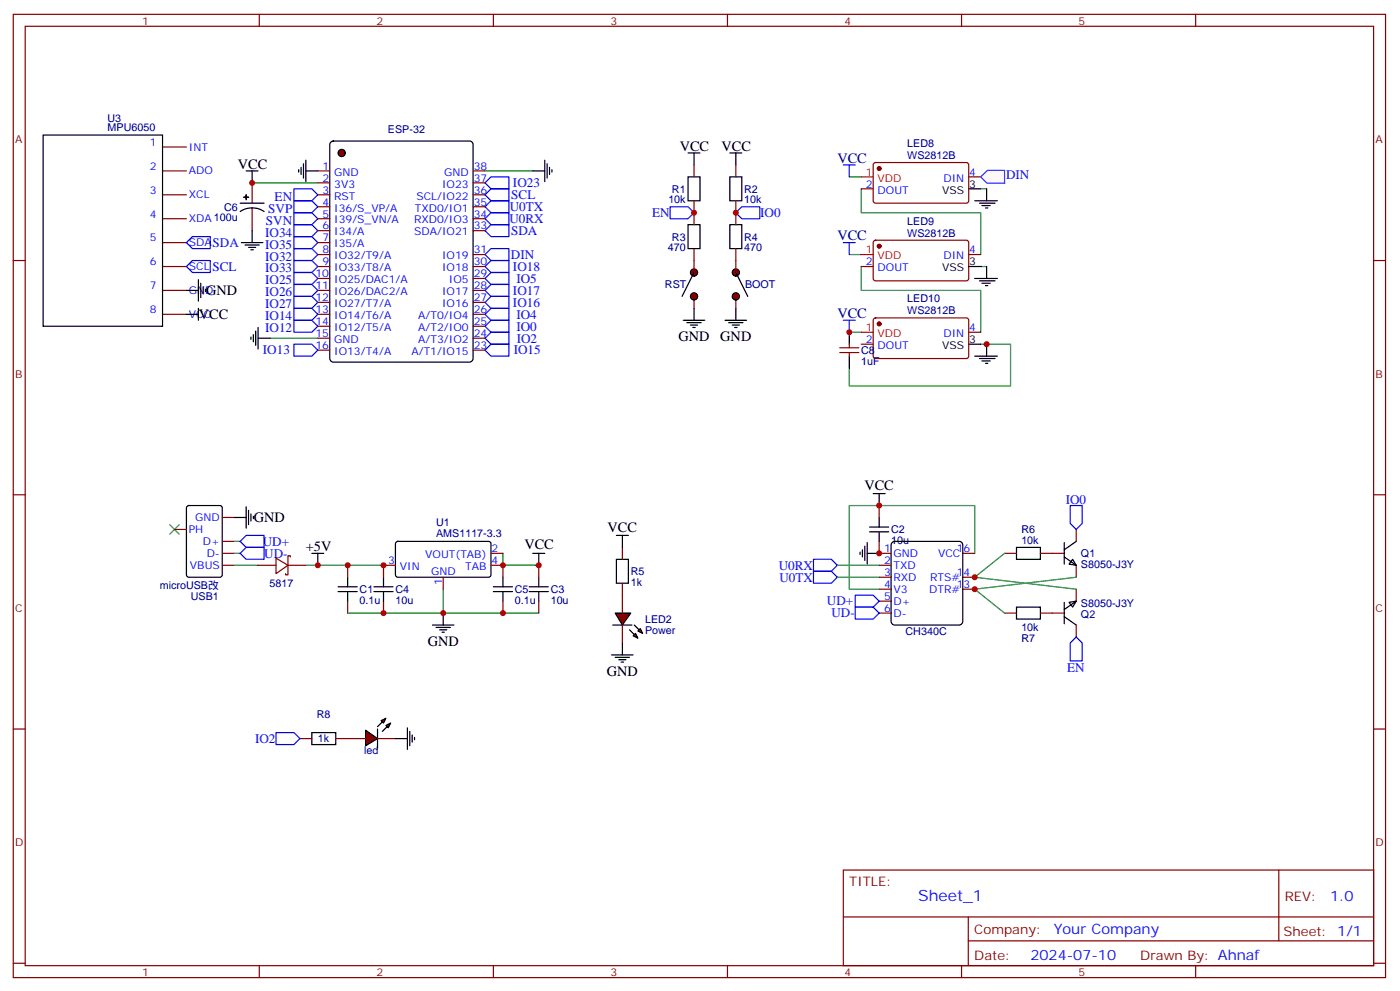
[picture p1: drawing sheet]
<svg xmlns="http://www.w3.org/2000/svg" width="414mm" height="293mm" viewBox="0 0 414 293" stroke-linecap="round" stroke-linejoin="round" font-family="sans-serif">
<g fill="none" stroke="#870000" stroke-width=".35">
<path d="M3.9 4.2h405.4v284.4h-405.4zM7.4 7.8h398.3v277.2h-398.3zM76.6 4.2v3.6M145.7 4.2v3.6M214.9 4.2v3.6M284 4.2v3.6M353.2 4.2v3.6M74.5 54v6M3.9 76.9h3.5M74.5 61.4v6.7M405.7 76.9h3.6M3.9 146h3.5"/>
<path d="M405.7 146h3.6M3.9 215.2h3.5M405.7 215.2h3.6M249.1 256.8h156.6v28.2h-156.6zM377.7 256.8v20.9M249.1 270.7h156.5M286 277.7h119.6M286 270.7v14.1M3.9 284.3h3.5M76.6 285v3.6M145.7 285v3.6M214.9 285v3.6"/>
<path d="M284 285v3.6M353.2 285v3.6M405.7 284.3h3.6"/>
</g>
<path d="M70.9 60h7.1M70.9 62.4a6.4 6.4 0 0 1 7.1 0" fill="none" stroke="#000" stroke-width=".35"/>
<g fill="#870000" stroke="#000" stroke-width=".35">
<path d="M72 58.2h1.4z"/>
<path d="M72.7 57.5v1.4z"/>
</g>
<path d="M217.3 87.5v3.5" fill="none" stroke="#870000" stroke-width=".35"/>
<circle cx="217.3" cy="80.4" r="1.06" fill="#870000" stroke="#000" stroke-width=".35"/>
<path d="M217.3 76.9v3.5" fill="none" stroke="#870000" stroke-width=".35"/>
<circle cx="217.3" cy="87.5" r="1.06" fill="#870000" stroke="#000" stroke-width=".35"/>
<path d="M217.3 80.4l3.6 7.1" fill="none" stroke="#000" stroke-width=".35"/>
<path d="M205 87.5v3.5" fill="none" stroke="#870000" stroke-width=".35"/>
<circle cx="205" cy="80.4" r="1.06" fill="#870000" stroke="#000" stroke-width=".35"/>
<path d="M205 76.9v3.5" fill="none" stroke="#870000" stroke-width=".35"/>
<circle cx="205" cy="87.5" r="1.06" fill="#870000" stroke="#000" stroke-width=".35"/>
<g fill="none" stroke="#000" stroke-width=".35">
<path d="M205 80.4l-3.5 7.1M256.9 157h5.6M256.9 155.6h5.6M257.9 145.7h3.5M259.7 145.7v3.5M259.7 152.8v2.8M259.7 157v2.8M317.9 159.8l-3.5 2.5M263.4 160.2l.9-.4h19l.9 .4 .2 .7v22.5l-.5 .9-.6 .2h-19l-.9-.5-.2-.6v-22.5zM314.4 160.2v6.3M314.4 177.8v6.3M314.4 164.4l3.5 2.5"/>
<path d="M315.8 177.8l2.1-.4-1.1 1.8zM316.8 165.1l1.1 1.8-2.1-.4zM317.9 177.4l-3.5 2.5M314.4 182l3.5 2.5M92.1 216.3h7.1v3.5h-7.1z"/>
</g>
<g fill="none" stroke="#870000" stroke-width=".35">
<path d="M259.7 149.2v3.6M259.7 159.8v3.5h3.5M317.9 156.3v3.5M259.7 170.4h3.5M259.7 173.9h3.5M259.7 177.4h3.5M259.7 166.9h3.5M284.4 163.3h3.5M284.4 170.4h3.5M284.4 173.9h3.5M310.8 163.3h3.6M317.9 166.9v3.5"/>
<path d="M317.9 173.9v3.5M259.7 181h3.5M310.8 181h3.6M317.9 184.5v3.5M88.6 218h3.5M99.2 218h3.5"/>
</g>
<path d="M287.9 163.3v-14.1h-37v24.7h8.8M287.9 170.4l30 3.5" fill="none" stroke="#008700" stroke-width=".35"/>
<g fill="#870000" stroke="#000" stroke-width=".35">
<path d="M108 215.5l3.5 2.5-3.5 2.1z"/>
<path d="M111.5 215.2v5.6z"/>
<path d="M112.9 213.1l-1.4 1.4z"/>
<path d="M112.9 215.9l1.4-1.4z"/>
<path d="M112.6 212.7l1.4-.7-.7 1.4z"/>
<path d="M114 214.1l1.4-.7-.7 1.4z"/>
</g>
<path d="M102.7 218h5.3M111.5 218h5.3" fill="none" stroke="#870000" stroke-width=".35"/>
<g fill="#870000" stroke="#000" stroke-width=".35">
<path d="M181.7 181h4.6l-2.5 3.5z"/>
<path d="M181 184.5h5.7z"/>
<path d="M187.4 184.5l1.4 1.4z"/>
<path d="M185.9 185.9l1.5 1.4z"/>
<path d="M188.4 186.3l.7-.7 .7 1.4z"/>
<path d="M187 187.7l.7-.7 .7 1.4z"/>
</g>
<g fill="none" stroke="#870000" stroke-width=".35">
<path d="M205 48.7v3.5M205 59.3v7M217.3 48.7v3.5M217.3 59.3v7M205 73.4v3.5M217.3 73.4v3.5M51.5 156.3h3.6M65.7 159.8h3.5M65.7 152.8h3.5M65.7 163.3h3.5M65.7 166.9h3.5M102.7 166.9v3.5"/>
<path d="M102.7 177.4v3.6M113.3 177.4v3.6M116.8 166.9h-3.5v3.5M130.9 170.4v3.5M145 166.9h3.6v3.5M145 163.3h3.6M148.6 177.4v3.6M159.1 166.9v3.5M159.1 177.4v3.6M183.8 161.6v3.5M183.8 172.2v8.8M296.7 163.3h3.5"/>
<path d="M307.3 163.3h3.5M183.8 184.5v5.3M296.7 181h3.5M307.3 181h3.5"/>
</g>
<g fill="none" stroke="#000" stroke-width=".35">
<path d="M72.7 50.4h3.5M74.5 50.4v3.6M88.2 50.1v.7M88.9 49.4v2.1M89.6 48.3v4.3M90.3 50.4h3.6M90.3 47.3v6.3M97.6 42.1l.9-.5h40.2l.8 .5 .2 .6v63.1l-.4 .9-.6 .2h-40.2l-.9-.5-.2-.6v-63.1zM157.4 50.4h3.5M160.9 47.3v6.3M161.6 48.3v4.3M162.3 49.4v2.1"/>
<path d="M163 50.1v.7M203.2 52.2h3.6v7.1h-3.6zM203.2 45.2h3.6M205 45.2v3.5M215.6 52.2h3.5v7.1h-3.5zM215.6 45.2h3.5M217.3 45.2v3.5M71.3 71.6h6.3M72.4 72.3h4.2M73.4 73h2.1M74.1 73.7h.7M74.5 68.1v3.5"/>
<path d="M203.2 66.3h3.6v7.1h-3.6zM215.6 66.3h3.5v7.1h-3.5zM74.1 99.5v.7M74.8 98.8v2.1M75.5 97.7v4.3M76.2 99.8h3.6M76.2 96.7v6.3M55.3 149.4l.5-.2h9.1l.7 .5 .1 20-.5 .6-9.4 .1-.7-.5v-20zM182.1 158h3.5M183.8 158v3.6M92.1 163.3h3.5M93.9 163.3v3.6"/>
<path d="M99.9 174.6h5.6M99.9 173.2h5.6M102.7 170.4v2.8M102.7 174.6v2.8M110.5 174.6h5.6M110.5 173.2h5.6M113.3 170.4v2.8M113.3 174.6v2.8M117 160l.5-.2 27.1 .1 .4 .6v9.5l-.7 .4-27.1-.1-.4-.6v-9.2zM145.7 174.6h5.7M145.7 173.2h5.7M148.6 170.4v2.8"/>
<path d="M148.6 174.6v2.8M156.3 174.6h5.7M156.3 173.2h5.7M157.4 163.3h3.5M159.1 163.3v3.6M159.1 170.4v2.8M159.1 174.6v2.8M182.1 165.1h3.5v7.1h-3.5zM300.2 179.2h7.1v3.5h-7.1zM300.2 161.6h7.1v3.5h-7.1z"/>
</g>
<path d="M74.5 54h19.4M143.3 50.4h14.1M79.8 99.8h14.1M69.2 159.8h1.7M69.2 163.3h1.7M90.3 166.9h23M130.9 173.9v7.1M148.6 163.3v3.6h10.5h-10.5M102.7 181h56.4" fill="none" stroke="#008700" stroke-width=".35"/>
<path d="M50.1 154.9l2.9 2.8M53 154.9l-2.9 2.8" fill="none" stroke="#3c3" stroke-width=".35"/>
<g fill="none" stroke="#00f" stroke-width=".35">
<path d="M86.8 55.7h5.3l1.8 1.8-1.8 1.8h-5.3zM86.8 59.3h5.3l1.8 1.7-1.8 1.8h-5.3zM143.3 54l1.7-1.8h5.3v3.5h-5.3zM145 55.7h5.3v3.6h-5.3l-1.7-1.8zM86.8 62.8h5.3l1.8 1.8-1.8 1.7h-5.3zM86.8 66.3h5.3l1.8 1.8-1.8 1.7h-5.3zM86.8 69.8h5.3l1.8 1.8-1.8 1.8h-5.3zM86.8 76.9h5.3l1.8 1.8-1.8 1.7h-5.3zM86.8 73.4h5.3l1.8 1.7-1.8 1.8h-5.3zM143.3 61l1.7-1.7h5.3v3.5h-5.3zM143.3 64.6l1.7-1.8h5.3v3.5h-5.3zM143.3 68.1l1.7-1.8h5.3v3.5h-5.3z"/>
<path d="M143.3 75.1l1.7-1.7h5.3v3.5h-5.3zM143.3 78.7l1.7-1.8h5.3v3.5h-5.3zM86.8 87.5h5.3l1.8 1.8-1.8 1.7h-5.3zM86.8 84h5.3l1.8 1.7-1.8 1.8h-5.3zM86.8 80.4h5.3l1.8 1.8-1.8 1.8h-5.3zM86.8 91h5.3l1.8 1.8-1.8 1.7h-5.3zM86.8 94.5h5.3l1.8 1.8-1.8 1.8h-5.3zM143.3 99.8l1.7-1.7h5.3v3.5h-5.3zM143.3 82.2l1.7-1.8h5.3v3.6h-5.3zM143.3 85.7l1.7-1.7h5.3v3.5h-5.3zM143.3 89.3l1.7-1.8h5.3v3.5h-5.3zM143.3 92.8l1.7-1.8h5.3v3.5h-5.3z"/>
<path d="M143.3 96.3l1.7-1.8h5.3v3.6h-5.3zM86.8 101.6h5.3l1.8 1.8-1.8 1.7h-5.3zM143.3 103.4l1.7-1.8h5.3v3.5h-5.3z"/>
</g>
<circle cx="100.9" cy="45.2" r="1.06" fill="#870000" stroke="#000" stroke-width=".35"/>
<g fill="none" stroke="#870000" stroke-width=".35">
<path d="M48 50.4h7.1M48 57.5h7.1M48 43.4h7.1M93.9 50.4h3.5M93.9 54h3.5M93.9 57.5h3.5M139.7 50.4h3.6M139.7 54h3.6M139.7 57.5h3.6M254.4 55.7h3.5M258.2 48.2l.4-.2h27.1l.4 .7v10.8l-.7 .5-27.1-.1-.4-.6v-10.6zM286.1 52.2h3.6"/>
<path d="M48 64.6h7.1M48 71.6h7.1M48 78.7h7.1M93.9 61h3.5M93.9 64.6h3.5M93.9 68.1h3.5M93.9 71.6h3.5M93.9 75.1h3.5M93.9 78.7h3.5M139.7 61h3.6M139.7 64.6h3.6M139.7 68.1h3.6"/>
<path d="M139.7 75.1h3.6M139.7 78.7h3.6M254.4 78.7h3.5M258.2 71.1l.4-.2 27.1 .1 .4 .6v10.9l-.7 .4-27.1-.1-.4-.6v-10.6zM286.1 75.1h3.6M48 85.7h7.1M48 92.8h7.1M93.9 82.2h3.5M93.9 85.7h3.5M93.9 89.3h3.5M93.9 92.8h3.5M93.9 96.3h3.5"/>
<path d="M93.9 99.8h3.5M139.7 82.2h3.6M139.7 85.7h3.6M139.7 89.3h3.6M139.7 92.8h3.6M139.7 96.3h3.6M139.7 99.8h3.6M258.2 94l.4-.2 27.1 .1 .4 .6v10.9l-.7 .4h-27.1l-.4-.7v-10.6zM286.1 98.1h3.6M93.9 103.4h3.5M139.7 103.4h3.6M248 102.7h5.7"/>
<path d="M248 104.1h5.7M250.9 101.6v1.1M250.9 104.1v1M254.4 101.6h3.5M76.2 166.9h5.3M81.5 164.7l3.6 2.2-3.6 2.4zM85.1 166.9v2.8h-.8v-.4M85.1 166.9h5.2M85.8 164.4v-.4h-.7v2.9"/>
</g>
<g fill="none" stroke="#00f" stroke-width=".35">
<path d="M249.1 48.7h3.5M250.9 48.7v3.5M55.1 71.6l1.7-1.8h5.3v3.6h-5.3zM55.1 78.7l1.7-1.8h5.3v3.5h-5.3zM197.9 61h5.3l1.8 1.8-1.8 1.8h-5.3zM219.1 61h5.3v3.6h-5.3l-1.8-1.8zM249.1 71.6h3.5M250.9 71.6v3.5M249.1 94.5h3.5M250.9 94.5v3.6M70.9 159.8l1.8-1.8h5.3v3.6h-5.3zM316.1 149.2h3.6v5.3l-1.8 1.8-1.8-1.8z"/>
<path d="M70.9 163.3l1.8-1.7h5.3v3.5h-5.3zM240.3 165.1h5.3l1.7 1.8-1.7 1.7h-5.3zM240.3 168.6h5.3l1.7 1.8-1.7 1.8h-5.3zM252.6 175.7h5.3l1.8 1.7-1.8 1.8h-5.3zM252.6 179.2h5.3l1.8 1.8-1.8 1.7h-5.3zM316.1 189.8l1.8-1.8 1.8 1.8v5.3h-3.6zM81.5 216.3h5.3l1.8 1.7-1.8 1.8h-5.3z"/>
</g>
<g fill="none" stroke="#008700" stroke-width=".35">
<path d="M250.9 52.2h3.5M254.4 55.7v7.1h35.3v12.3M289.7 55.7h1.7M250.9 75.1h3.5M254.4 78.7v7h35.3v12.4M289.7 78.7h1.7M250.9 98.1h3.5M289.7 101.6h8.8v12.3h-47.6v-5.2M69.2 166.9h7M247.3 166.9h12.4M247.3 170.4h12.4M296.7 163.3l-8.8 7.1"/>
<path d="M317.9 170.4l-30 3.5 8.8 7.1"/>
</g>
<g fill="none" stroke="#000" stroke-width=".35">
<path d="M12.7 39.9h35.3v56.4h-35.3zM286.1 55.7h3.6M287.9 59.3h6.7M289.3 60h4.6M291.4 55.7v3.6M286.1 78.7h3.6M290 60.7h2.5M291.1 61.4h.7M291.4 78.7v3.5M55.1 85.7h3.5M55.1 92.8h3.5M58.6 82.6v6.3"/>
<path d="M58.6 91v3.5M59.3 83.6v4.2M60 84.7v2.1M60.7 85.4v.7M201.8 94.5h6.4M202.9 95.2h4.2M203.9 96h2.2M204.6 96.7h.8M205 91v3.5M214.2 94.5h6.3M215.2 95.2h4.3M216.3 96h2.1"/>
<path d="M217 96.7h.7M217.3 91v3.5M250.9 98.1v3.5M287.9 82.2h6.7M289.3 82.9h4.6M290 83.6h2.5M291.1 84.3h.7M250.9 105.1v3.6M286.1 101.6h3.6M287.9 105.1h6.7M289.3 105.8h4.6M290 106.5h2.5"/>
<path d="M291.1 107.2h.7M291.4 101.6v3.5M69.2 152.8h3.5M72.7 149.6v6.3M73.4 150.6v4.3M74.1 151.7v2.1M74.8 152.4v.7M254 163v.7M254.7 162.3v2.1M255.4 161.2v4.3M256.2 163.3h3.5M256.2 160.2v6.3"/>
<path d="M127.7 184.5h6.4M128.8 185.2h4.2M129.9 185.9h2.1M130.6 186.6h.7M130.9 181v3.5M180.7 193.3h6.3M181.7 194h4.2M182.8 194.7h2.1M183.5 195.4h.7M183.8 189.8v3.5M116.8 218h3.5M120.3 214.8v6.4"/>
<path d="M121 215.9v4.2M121.7 217v2.1M122.4 217.7v.7"/>
</g>
<g fill="#870000" stroke="#870000" stroke-width=".35">
<circle cx="259.7" cy="95.6" r=".53"/>
<circle cx="259.7" cy="72.7" r=".53"/>
<circle cx="259.7" cy="49.7" r=".53"/>
</g>
<path d="M254.4 52.2h3.5M254.4 75.1h3.5M254.4 98.1h3.5" fill="none" stroke="#f00" stroke-width=".35"/>
<path d="M289.7 52.2l2-1.9h5l.1 3.8h-5.3z" fill="#fff7f7" stroke="#420aff" stroke-width=".35"/>
<g fill="#c00">
<circle cx="74.5" cy="54" r=".88"/>
<circle cx="259.7" cy="163.3" r=".88"/>
<circle cx="287.9" cy="170.4" r=".88"/>
<circle cx="287.9" cy="173.9" r=".88"/>
<circle cx="259.7" cy="149.2" r=".88"/>
<circle cx="130.9" cy="181" r=".88"/>
<circle cx="159.1" cy="166.9" r=".88"/>
<circle cx="148.6" cy="181" r=".88"/>
<circle cx="113.3" cy="181" r=".88"/>
<circle cx="113.3" cy="166.9" r=".88"/>
<circle cx="102.7" cy="166.9" r=".88"/>
<circle cx="148.6" cy="166.9" r=".88"/>
<circle cx="93.9" cy="166.9" r=".88"/>
<circle cx="217.3" cy="62.8" r=".88"/>
<circle cx="205" cy="62.8" r=".88"/>
<circle cx="250.9" cy="98.1" r=".88"/>
<circle cx="291.4" cy="101.6" r=".88"/>
</g>
<text font-size="4.6" fill="#00f" x="271.2" y="265.8">Sheet_1</text>
<g font-size="4.2">
<text x="200.8" y="44.5">VCC</text>
<text x="213.1" y="44.5">VCC</text>
<text x="70.2" y="49.7">VCC</text>
<text x="60.9" y="87.2">GND</text>
<text x="58.8" y="94.2">VCC</text>
<text x="200.4" y="100.6">GND</text>
<text x="212.8" y="100.6">GND</text>
<text x="255.3" y="144.6">VCC</text>
<text x="75" y="154.2">GND</text>
<text x="179.5" y="156.9">VCC</text>
<text x="90.3" y="162.6">+5V</text>
<text x="154.9" y="162.2">VCC</text>
<text x="126.3" y="190.6">GND</text>
<text x="179.2" y="199.4">GND</text>
</g>
<g font-size="4.2" fill="#000080">
<text x="247.3" y="48">VCC</text>
<text x="247.3" y="70.9">VCC</text>
<text x="247.3" y="93.8">VCC</text>
</g>
<g font-size="4.2" fill="#00f">
<text x="392.9" y="266.1">1.0</text>
<text x="311.3" y="275.6">Your Company</text>
<text x="304.3" y="283.4">2024-07-10</text>
</g>
<g font-size="3.9" fill="#00f">
<text x="297.2" y="53">DIN</text>
<text x="81.1" y="59.3">EN</text>
<text x="151" y="58.8">SCL</text>
<text x="151.5" y="55.2">IO23</text>
<text x="79.2" y="62.8">SVP</text>
<text x="150.5" y="65.8">U0RX</text>
<text x="150.6" y="62.3">U0TX</text>
<text x="192.6" y="64.1">EN</text>
<text x="224.6" y="64.1">IO0</text>
<text x="78.3" y="69.8">IO34</text>
<text x="78.6" y="66.3">SVN</text>
<text x="151" y="69.4">SDA</text>
<text x="62.8" y="73">SDA</text>
<text x="78.3" y="73.4">IO35</text>
<text x="78.3" y="76.9">IO32</text>
<text x="150.9" y="76.4">DIN</text>
<text x="62.8" y="80">SCL</text>
<text x="78.3" y="84">IO25</text>
<text x="78.3" y="80.4">IO33</text>
<text x="151.5" y="79.9">IO18</text>
<text x="152.5" y="83.5">IO5</text>
<text x="78.3" y="87.5">IO26</text>
<text x="151.5" y="87">IO17</text>
<text x="78.3" y="91">IO27</text>
<text x="78.3" y="94.5">IO14</text>
<text x="151.5" y="90.5">IO16</text>
<text x="152.5" y="94">IO4</text>
<text x="78.3" y="98.1">IO12</text>
<text x="152.5" y="97.6">IO0</text>
<text x="152.6" y="101.1">IO2</text>
<text x="77.7" y="104.6">IO13</text>
<text x="151.7" y="104.6">IO15</text>
<text x="314.8" y="148.7">IO0</text>
<text x="77.6" y="161.1">UD+</text>
<text x="78.1" y="164.6">UD-</text>
<text x="230" y="168.1">U0RX</text>
<text x="230.2" y="171.7">U0TX</text>
<text x="244.3" y="178.7">UD+</text>
<text x="245.6" y="182.2">UD-</text>
<text x="315.2" y="198.4">EN</text>
<text x="75.3" y="219.3">IO2</text>
</g>
<g font-size="3.9" fill="#800">
<text x="250.9" y="261.4">TITLE:</text>
<text x="379.5" y="266.1">REV:</text>
<text x="287.8" y="275.6">Company:</text>
<text x="379.1" y="276.2">Sheet: 1/1</text>
<text x="287.8" y="283.3">Date:</text>
<text x="336.8" y="283.4">Drawn By: Ahnaf</text>
</g>
<g font-size="3.2" fill="#800">
<text x="42" y="7.2">1</text>
<text x="111.2" y="7.2">2</text>
<text x="180.3" y="7.2">3</text>
<text x="249.4" y="7.2">4</text>
<text x="318.6" y="7.2">5</text>
<text x="4.4" y="42.3">A</text>
<text x="406.3" y="42.3">A</text>
<text x="4.4" y="111.5">B</text>
<text x="406.3" y="111.5">B</text>
<text x="4.4" y="180.6">C</text>
<text x="406.3" y="180.6">C</text>
<text x="4.4" y="249.8">D</text>
<text x="406.3" y="249.8">D</text>
<text x="42" y="288">1</text>
<text x="111.2" y="288">2</text>
<text x="180.3" y="288">3</text>
<text x="249.4" y="288">4</text>
<text x="318.6" y="288">5</text>
</g>
<g font-size="3.2" fill="#000080">
<text x="31.8" y="35.9">U3</text>
<text x="31.8" y="38.8">MPU6050</text>
<text x="114.6" y="39.4">ESP-32</text>
<text x="268" y="46.9">WS2812B</text>
<text x="268" y="43.4">LED8</text>
<text x="198.5" y="56.9">R1</text>
<text x="219.8" y="56.9">R2</text>
<text x="66.2" y="62.2">C6</text>
<text x="197.4" y="60">10k</text>
<text x="219.8" y="60">10k</text>
<text x="198.5" y="71">R3</text>
<text x="219.8" y="71">R4</text>
<text x="268" y="69.8">WS2812B</text>
<text x="268" y="66.3">LED9</text>
<text x="197.2" y="74.2">470</text>
<text x="219.8" y="74.2">470</text>
<text x="196.4" y="85.1">RST</text>
<text x="220.1" y="85.1">BOOT</text>
<text x="268" y="89.3">LED10</text>
<text x="268" y="92.8">WS2812B</text>
<text x="254.4" y="107.6">1uF</text>
<text x="254.4" y="104.4">C8</text>
<text x="128.8" y="155.4">U1</text>
<text x="128.8" y="158.6">AMS1117-3.3</text>
<text x="263.2" y="160.6">10u</text>
<text x="263.2" y="157.4">C2</text>
<text x="301.7" y="160.5">10k</text>
<text x="301.7" y="157.3">R6</text>
<text x="319.3" y="167.7">S8050-J3Y</text>
<text x="319.3" y="164.5">Q1</text>
<text x="47.2" y="173.9">microUSB改</text>
<text x="79.6" y="173.3">5817</text>
<text x="186.3" y="173">1k</text>
<text x="186.3" y="169.8">R5</text>
<text x="56.4" y="177">USB1</text>
<text x="106.2" y="178.3">0.1u</text>
<text x="106.2" y="175.1">C1</text>
<text x="116.8" y="178.3">10u</text>
<text x="116.8" y="175.1">C4</text>
<text x="152.1" y="178.3">0.1u</text>
<text x="152.1" y="175.1">C5</text>
<text x="162.7" y="178.3">10u</text>
<text x="162.7" y="175.1">C3</text>
<text x="319.3" y="179.1">S8050-J3Y</text>
<text x="190.5" y="183.9">LED2</text>
<text x="319.3" y="182.3">Q2</text>
<text x="190.5" y="187">Power</text>
<text x="267.5" y="187.4">CH340C</text>
<text x="301.7" y="186.3">10k</text>
<text x="301.7" y="189.5">R7</text>
<text x="93.5" y="212">R8</text>
<text x="93.9" y="219.2">1k</text>
<text x="107.6" y="222.7">led</text>
</g>
<g font-size="3.2" fill="#00f">
<text x="44.2" y="43">1</text>
<text x="55.8" y="44.5">INT</text>
<text x="44.2" y="50.1">2</text>
<text x="55.8" y="51.5">ADO</text>
<text x="95.2" y="50.1">1</text>
<text x="95.2" y="53.6">2</text>
<text x="98.7" y="51.9">GND</text>
<text x="131.1" y="51.9">GND</text>
<text x="139.9" y="53.6">37</text>
<text x="139.9" y="50.1">38</text>
<text x="278.7" y="53.6">DIN</text>
<text x="286.3" y="51.9">4</text>
<text x="44.2" y="57.2">3</text>
<text x="55.8" y="58.6">XCL</text>
<text x="95.2" y="57.2">3</text>
<text x="98.7" y="55.4">3V3</text>
<text x="98.7" y="58.9">RST</text>
<text x="123" y="58.9">SCL/IO22</text>
<text x="130.6" y="55.4">IO23</text>
<text x="139.9" y="57.2">36</text>
<text x="255.7" y="55.4">2</text>
<text x="259.2" y="57.2">DOUT</text>
<text x="44.2" y="64.2">4</text>
<text x="55.8" y="65.6">XDA 100u</text>
<text x="95.2" y="60.7">4</text>
<text x="95.2" y="64.2">5</text>
<text x="98.7" y="62.4">I36/S_VP/A</text>
<text x="98.7" y="66">I39/S_VN/A</text>
<text x="122.3" y="66">RXD0/IO3</text>
<text x="122.5" y="62.4">TXD0/IO1</text>
<text x="139.9" y="64.2">34</text>
<text x="139.9" y="60.7">35</text>
<text x="44.2" y="71.3">5</text>
<text x="95.2" y="67.7">6</text>
<text x="95.2" y="71.3">7</text>
<text x="98.7" y="69.5">I34/A</text>
<text x="122.3" y="69.5">SDA/IO21</text>
<text x="139.9" y="67.7">33</text>
<text x="55.8" y="72.7">SDA</text>
<text x="95.2" y="74.8">8</text>
<text x="98.7" y="73">I35/A</text>
<text x="98.7" y="76.6">IO32/T9/A</text>
<text x="130.6" y="76.6">IO19</text>
<text x="139.9" y="74.8">31</text>
<text x="278.7" y="76.6">DIN</text>
<text x="286.3" y="74.8">4</text>
<text x="44.2" y="78.3">6</text>
<text x="55.8" y="79.7">SCL</text>
<text x="93.2" y="81.8">10</text>
<text x="95.2" y="78.3">9</text>
<text x="98.7" y="80.1">IO33/T8/A</text>
<text x="98.7" y="83.6">IO25/DAC1/A</text>
<text x="130.6" y="80.1">IO18</text>
<text x="132.6" y="83.6">IO5</text>
<text x="139.9" y="81.8">29</text>
<text x="139.9" y="78.3">30</text>
<text x="255.7" y="78.3">2</text>
<text x="259.2" y="80.1">DOUT</text>
<text x="44.2" y="85.4">7</text>
<text x="55.8" y="86.8">GND</text>
<text x="93.2" y="85.4">11</text>
<text x="93.2" y="88.9">12</text>
<text x="98.7" y="87.1">IO26/DAC2/A</text>
<text x="130.6" y="87.1">IO17</text>
<text x="139.9" y="88.9">27</text>
<text x="139.9" y="85.4">28</text>
<text x="44.2" y="92.4">8</text>
<text x="55.8" y="93.8">VCC</text>
<text x="93.2" y="92.4">13</text>
<text x="93.2" y="96">14</text>
<text x="98.7" y="90.7">IO27/T7/A</text>
<text x="98.7" y="94.2">IO14/T6/A</text>
<text x="123.6" y="94.2">A/T0/IO4</text>
<text x="130.6" y="90.7">IO16</text>
<text x="139.9" y="96">25</text>
<text x="139.9" y="92.4">26</text>
<text x="93.2" y="99.5">15</text>
<text x="98.7" y="97.7">IO12/T5/A</text>
<text x="98.7" y="101.2">GND</text>
<text x="123.6" y="101.2">A/T3/IO2</text>
<text x="123.6" y="97.7">A/T2/IO0</text>
<text x="139.9" y="99.5">24</text>
<text x="255.7" y="101.2">2</text>
<text x="278.7" y="99.5">DIN</text>
<text x="286.3" y="97.7">4</text>
<text x="93.2" y="103">16</text>
<text x="98.7" y="104.8">IO13/T4/A</text>
<text x="121.5" y="104.8">A/T1/IO15</text>
<text x="139.9" y="103">23</text>
<text x="259.2" y="103">DOUT</text>
<text x="57.7" y="153.8">GND</text>
<text x="55.8" y="157.3">PH</text>
<text x="59.9" y="160.9">D+</text>
<text x="56.1" y="167.9">VBUS</text>
<text x="61.1" y="164.4">D-</text>
<text x="114.6" y="166.5">3</text>
<text x="125.6" y="164.7">VOUT(TAB)</text>
<text x="145.2" y="163">2</text>
<text x="145.2" y="166.5">4</text>
<text x="261.2" y="166.5">2</text>
<text x="261.2" y="163">1</text>
<text x="263.9" y="167.9">TXD</text>
<text x="263.9" y="164.4">GND</text>
<text x="277.1" y="164.4">VCC</text>
<text x="282.6" y="163">16</text>
<text x="118.1" y="168.3">VIN</text>
<text x="127.4" y="169.7">GND</text>
<text x="130.6" y="172.6" transform="rotate(-90 130.6 172.6)">1</text>
<text x="137.4" y="168.3">TAB</text>
<text x="261.2" y="173.6">4</text>
<text x="261.2" y="170">3</text>
<text x="263.9" y="171.4">RXD</text>
<text x="274.7" y="171.4">RTS#</text>
<text x="282.6" y="170">14</text>
<text x="282.6" y="173.6">13</text>
<text x="261.2" y="177.1">5</text>
<text x="263.9" y="178.5">D+</text>
<text x="263.9" y="175">V3</text>
<text x="274.5" y="175">DTR#</text>
<text x="261.2" y="180.6">6</text>
<text x="263.9" y="182">D-</text>
</g>
<g font-size="3.2" fill="#f00">
<text x="255.7" y="51.9">1</text>
<text x="259.2" y="53.6">VDD</text>
<text x="255.7" y="74.8">1</text>
<text x="259.2" y="76.6">VDD</text>
<text x="255.7" y="97.7">1</text>
<text x="259.2" y="99.5">VDD</text>
</g>
<g font-size="3.2">
<text x="278.3" y="57.2">VSS</text>
<text x="286.3" y="55.4">3</text>
<text x="278.3" y="80.1">VSS</text>
<text x="286.3" y="78.3">3</text>
<text x="286.3" y="101.2">3</text>
<text x="278.3" y="103">VSS</text>
</g>
</svg>
